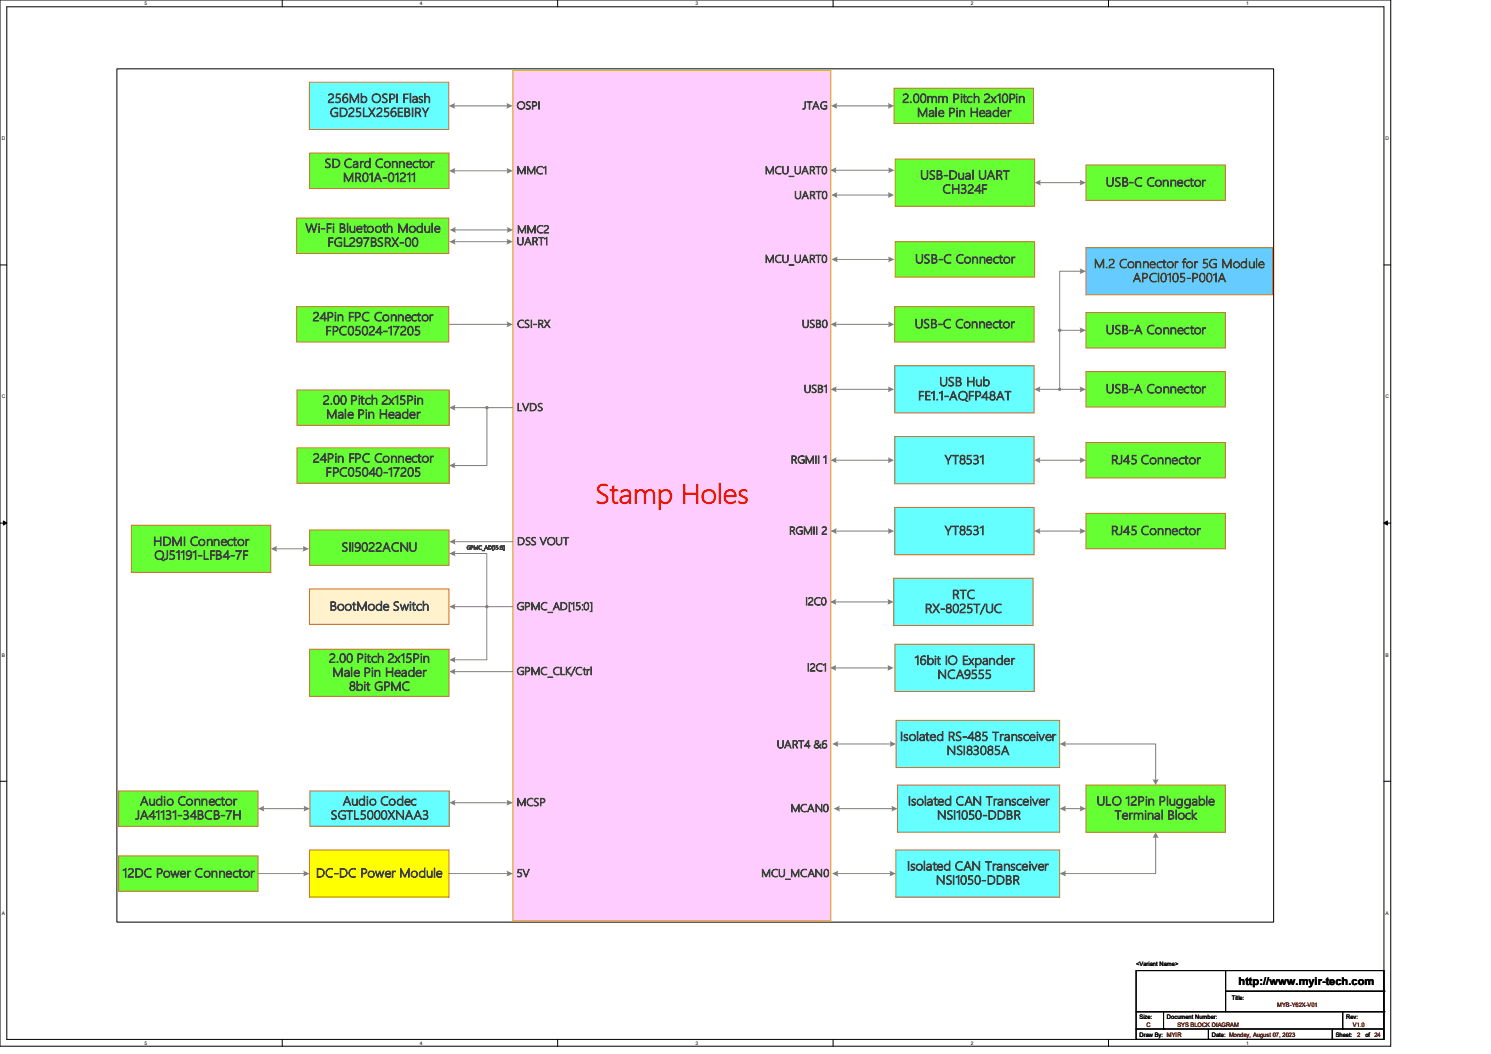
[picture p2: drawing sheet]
<svg xmlns="http://www.w3.org/2000/svg" width="297mm" height="210mm" viewBox="0 0 297 210" stroke-linecap="round" stroke-linejoin="round" font-family="sans-serif">
<g fill="none" stroke="#000" stroke-width=".2">
<path d="M0 0h277v208.4h-277zM1.4 1.4h274.3v205.7h-274.3zM56.2 0v1.4M111.1 0v1.4M165.9 0v1.4M220.8 0v1.4M0 52.8h1.4M275.7 52.8h1.3M0 104.2h1.4M.7 103.8l.7 .4-.7 .4zM275.7 104.2l.7-.4v.8zM275.7 104.2h1.3"/>
<path d="M0 155.7h1.4M275.7 155.7h1.3M56.2 207.1v1.3M111.1 207.1v1.3M165.9 207.1v1.3M220.8 207.1v1.3"/>
</g>
<path d="M.7 103.8l.7 .4-.7 .4zM275.7 104.2l.7-.4v.8z" fill="#000"/>
<path d="M23.3 13.7h230.4v170h-230.4z" fill-rule="evenodd" fill="#fff"/>
<path d="M23.3 13.7h230.4v170h-230.4z" fill="none" stroke="#000" stroke-width=".2"/>
<path d="M102.2 14h63.3v169.5h-63.3z" fill-rule="evenodd" fill="#fcf"/>
<path d="M102.2 14h63.3v169.5h-63.3z" fill="none" stroke="#e0a900" stroke-width=".2"/>
<path d="M166.5 21.1h10.6" fill="none" stroke="#7f7f7f" stroke-width=".2"/>
<g fill="#7f7f7f">
<path d="M176.8 20.5l1.3 .6-1.3 .6 .2-.6z" fill-rule="evenodd"/>
<path d="M165.5 21.1l1.3-.6a1.21 1.21 0 0 0 0 1.2z" fill-rule="evenodd"/>
</g>
<path d="M90.4 110.3h6.6v10.6" fill="none" stroke="#7f7f7f" stroke-width=".2"/>
<path d="M89.5 110.3l1.3-.6a1.21 1.21 0 0 0 0 1.2z" fill-rule="evenodd" fill="#7f7f7f"/>
<path d="M90.4 107.9h11.8" fill="none" stroke="#7f7f7f" stroke-width=".2"/>
<path d="M89.5 107.9l1.3-.6a1.21 1.21 0 0 0 0 1.2z" fill-rule="evenodd" fill="#7f7f7f"/>
<path d="M90.4 34h10.8" fill="none" stroke="#7f7f7f" stroke-width=".2"/>
<g fill="#7f7f7f">
<path d="M100.9 33.5l1.3 .5-1.3 .6a1.21 1.21 0 0 0 0-1.1z" fill-rule="evenodd"/>
<path d="M89.4 34l1.3-.5-.1 .5 .1 .6z" fill-rule="evenodd"/>
</g>
<path d="M90.4 21.1h10.8" fill="none" stroke="#7f7f7f" stroke-width=".2"/>
<g fill="#7f7f7f">
<path d="M100.9 20.5l1.2 .6-1.2 .6 .1-.6z" fill-rule="evenodd"/>
<path d="M89.4 21.1l1.3-.6a1.21 1.21 0 0 0 0 1.2z" fill-rule="evenodd"/>
</g>
<path d="M51.4 174.1h9.3" fill="none" stroke="#7f7f7f" stroke-width=".2"/>
<path d="M60.4 173.5l1.2 .6-1.2 .5 .1-.5z" fill-rule="evenodd" fill="#7f7f7f"/>
<path d="M90.5 45.8h10.8" fill="none" stroke="#7f7f7f" stroke-width=".2"/>
<g fill="#7f7f7f">
<path d="M101 45.2l1.2 .6-1.2 .6 .1-.6z" fill-rule="evenodd"/>
<path d="M89.6 45.8l1.2-.6-.1 .6 .1 .6z" fill-rule="evenodd"/>
</g>
<path d="M90.4 48.2h10.8" fill="none" stroke="#7f7f7f" stroke-width=".2"/>
<g fill="#7f7f7f">
<path d="M100.9 47.6l1.2 .6-1.2 .5a1.21 1.21 0 0 0 0-1.1z" fill-rule="evenodd"/>
<path d="M89.5 48.2l1.3-.6a1.21 1.21 0 0 0 0 1.1z" fill-rule="evenodd"/>
</g>
<path d="M61.6 16.4h27.8v9.4h-27.8z" fill-rule="evenodd" fill="#6ff"/>
<path d="M61.6 16.4h27.8v9.4h-27.8z" fill="none" stroke="#d16d2a" stroke-width=".2"/>
<path d="M166.4 77.6h10.7" fill="none" stroke="#7f7f7f" stroke-width=".2"/>
<g fill="#7f7f7f">
<path d="M176.8 77l1.3 .6-1.3 .6 .2-.6z" fill-rule="evenodd"/>
<path d="M165.4 77.6l1.3-.6a1.21 1.21 0 0 0 0 1.2z" fill-rule="evenodd"/>
</g>
<path d="M216.3 49.3h37.2v9.5h-37.2z" fill-rule="evenodd" fill="#6cf"/>
<path d="M216.3 49.3h37.2v9.5h-37.2z" fill="none" stroke="#d16d2a" stroke-width=".2"/>
<path d="M166.4 91.7h10.7" fill="none" stroke="#7f7f7f" stroke-width=".2"/>
<g fill="#7f7f7f">
<path d="M176.8 91.1l1.3 .6-1.3 .6 .2-.6z" fill-rule="evenodd"/>
<path d="M165.4 91.7l1.3-.6a1.21 1.21 0 0 0 0 1.2z" fill-rule="evenodd"/>
</g>
<path d="M178.2 87h27.8v9.4h-27.8z" fill-rule="evenodd" fill="#6ff"/>
<path d="M178.2 87h27.8v9.4h-27.8z" fill="none" stroke="#d16d2a" stroke-width=".2"/>
<path d="M166.4 105.8h10.7" fill="none" stroke="#7f7f7f" stroke-width=".2"/>
<g fill="#7f7f7f">
<path d="M176.8 105.2l1.3 .6-1.3 .6 .2-.6z" fill-rule="evenodd"/>
<path d="M165.4 105.8l1.3-.6a1.2 1.2 0 0 0 0 1.2z" fill-rule="evenodd"/>
</g>
<path d="M178.2 101.1h27.8v9.4h-27.8z" fill-rule="evenodd" fill="#6ff"/>
<path d="M178.2 101.1h27.8v9.4h-27.8z" fill="none" stroke="#d16d2a" stroke-width=".2"/>
<path d="M61.6 169.3h27.8v9.5h-27.8z" fill-rule="evenodd" fill="#ff0"/>
<path d="M61.6 169.3h27.8v9.5h-27.8z" fill="none" stroke="#d16d2a" stroke-width=".2"/>
<path d="M166.5 38.9h10.6" fill="none" stroke="#7f7f7f" stroke-width=".2"/>
<g fill="#7f7f7f">
<path d="M176.8 38.3l1.3 .6-1.3 .5 .2-.5z" fill-rule="evenodd"/>
<path d="M165.6 38.9l1.2-.6-.1 .6 .1 .5z" fill-rule="evenodd"/>
</g>
<path d="M166.3 33.9h10.9" fill="none" stroke="#7f7f7f" stroke-width=".2"/>
<g fill="#7f7f7f">
<path d="M176.9 33.3l1.3 .6-1.3 .6 .1-.6z" fill-rule="evenodd"/>
<path d="M165.4 33.9l1.2-.6a1.21 1.21 0 0 0 0 1.2z" fill-rule="evenodd"/>
</g>
<path d="M178.3 31.7h27.8v9.4h-27.8z" fill-rule="evenodd" fill="#6f3"/>
<path d="M178.3 31.7h27.8v9.4h-27.8z" fill="none" stroke="#d16d2a" stroke-width=".2"/>
<path d="M167 161.1h10.8" fill="none" stroke="#7f7f7f" stroke-width=".2"/>
<g fill="#7f7f7f">
<path d="M177.5 160.5l1.3 .6-1.3 .6 .2-.6z" fill-rule="evenodd"/>
<path d="M166.1 161.1l1.2-.6a1.2 1.2 0 0 0 0 1.2z" fill-rule="evenodd"/>
</g>
<path d="M178.2 72.9h27.8v9.4h-27.8z" fill-rule="evenodd" fill="#6ff"/>
<path d="M178.2 72.9h27.8v9.4h-27.8z" fill="none" stroke="#d16d2a" stroke-width=".2"/>
<path d="M90.4 159.9h10.8" fill="none" stroke="#7f7f7f" stroke-width=".2"/>
<g fill="#7f7f7f">
<path d="M100.9 159.4l1.3 .5-1.3 .6a1.2 1.2 0 0 0 0-1.1z" fill-rule="evenodd"/>
<path d="M89.5 159.9l1.2-.5-.1 .5 .1 .6z" fill-rule="evenodd"/>
</g>
<path d="M61.7 157.6h27.8v7h-27.8z" fill-rule="evenodd" fill="#6ff"/>
<path d="M61.7 157.6h27.8v7h-27.8z" fill="none" stroke="#d16d2a" stroke-width=".2"/>
<path d="M216.3 62.3h27.8v7h-27.8z" fill-rule="evenodd" fill="#6f3"/>
<path d="M216.3 62.3h27.8v7h-27.8z" fill="none" stroke="#d16d2a" stroke-width=".2"/>
<path d="M216.3 74h27.8v7.1h-27.8z" fill-rule="evenodd" fill="#6f3"/>
<path d="M216.3 74h27.8v7.1h-27.8z" fill="none" stroke="#d16d2a" stroke-width=".2"/>
<path d="M178.2 61.1h27.8v7.1h-27.8z" fill-rule="evenodd" fill="#6f3"/>
<path d="M178.2 61.1h27.8v7.1h-27.8z" fill="none" stroke="#d16d2a" stroke-width=".2"/>
<path d="M166.4 64.6h10.8" fill="none" stroke="#7f7f7f" stroke-width=".2"/>
<g fill="#7f7f7f">
<path d="M176.9 64l1.2 .6-1.2 .6 .1-.6z" fill-rule="evenodd"/>
<path d="M165.4 64.6l1.3-.6a1.2 1.2 0 0 0 0 1.2z" fill-rule="evenodd"/>
</g>
<path d="M216.3 88.2h27.8v7h-27.8z" fill-rule="evenodd" fill="#6f3"/>
<path d="M216.3 88.2h27.8v7h-27.8z" fill="none" stroke="#d16d2a" stroke-width=".2"/>
<path d="M216.3 102.3h27.8v7h-27.8z" fill-rule="evenodd" fill="#6f3"/>
<path d="M216.3 102.3h27.8v7h-27.8z" fill="none" stroke="#d16d2a" stroke-width=".2"/>
<path d="M207 91.7h8.4" fill="none" stroke="#7f7f7f" stroke-width=".2"/>
<g fill="#7f7f7f">
<path d="M215.1 91.1l1.2 .6-1.2 .6 .1-.6z" fill-rule="evenodd"/>
<path d="M206 91.7l1.3-.6-.2 .6 .2 .6z" fill-rule="evenodd"/>
</g>
<path d="M207 105.8h8.4" fill="none" stroke="#7f7f7f" stroke-width=".2"/>
<g fill="#7f7f7f">
<path d="M215.1 105.2l1.2 .6-1.2 .6 .1-.6z" fill-rule="evenodd"/>
<path d="M206 105.8l1.3-.6-.2 .6 .2 .6z" fill-rule="evenodd"/>
</g>
<path d="M59.1 61.1h30.3v7.1h-30.3z" fill-rule="evenodd" fill="#6f3"/>
<path d="M59.1 61.1h30.3v7.1h-30.3z" fill="none" stroke="#d16d2a" stroke-width=".2"/>
<path d="M59.2 77.7h30.3v7.1h-30.3z" fill-rule="evenodd" fill="#6f3"/>
<path d="M59.2 77.7h30.3v7.1h-30.3z" fill="none" stroke="#d16d2a" stroke-width=".2"/>
<path d="M23.6 170.5h27.8v7.1h-27.8z" fill-rule="evenodd" fill="#6f3"/>
<path d="M23.6 170.5h27.8v7.1h-27.8z" fill="none" stroke="#d16d2a" stroke-width=".2"/>
<path d="M90.4 81.2h11.8" fill="none" stroke="#7f7f7f" stroke-width=".2"/>
<path d="M89.5 81.2l1.2-.6-.1 .6 .1 .6z" fill-rule="evenodd" fill="#7f7f7f"/>
<path d="M89.5 64.6h11.7" fill="none" stroke="#7f7f7f" stroke-width=".2"/>
<path d="M100.9 64l1.3 .6-1.3 .6a1.2 1.2 0 0 0 0-1.2z" fill-rule="evenodd" fill="#7f7f7f"/>
<path d="M23.6 157.6h27.8v7h-27.8z" fill-rule="evenodd" fill="#6f3"/>
<path d="M23.6 157.6h27.8v7h-27.8z" fill="none" stroke="#d16d2a" stroke-width=".2"/>
<path d="M52.4 161.1h8.4" fill="none" stroke="#7f7f7f" stroke-width=".2"/>
<g fill="#7f7f7f">
<path d="M60.5 160.5l1.2 .6-1.2 .6a1.2 1.2 0 0 0 0-1.2z" fill-rule="evenodd"/>
<path d="M51.4 161.1l1.3-.6a1.2 1.2 0 0 0 0 1.2z" fill-rule="evenodd"/>
</g>
<path d="M89.4 174.1h11.8" fill="none" stroke="#7f7f7f" stroke-width=".2"/>
<path d="M100.9 173.5l1.3 .6-1.3 .5a1.21 1.21 0 0 0 0-1.1z" fill-rule="evenodd" fill="#7f7f7f"/>
<path d="M61.7 30.5h27.7v7.1h-27.7z" fill-rule="evenodd" fill="#6f3"/>
<path d="M61.7 30.5h27.7v7.1h-27.7z" fill="none" stroke="#d16d2a" stroke-width=".2"/>
<path d="M178.1 17.6h27.8v7h-27.8z" fill-rule="evenodd" fill="#6f3"/>
<path d="M178.1 17.6h27.8v7h-27.8z" fill="none" stroke="#d16d2a" stroke-width=".2"/>
<path d="M166.3 119.9h10.8" fill="none" stroke="#7f7f7f" stroke-width=".2"/>
<g fill="#7f7f7f">
<path d="M176.8 119.3l1.2 .6-1.2 .6 .1-.6z" fill-rule="evenodd"/>
<path d="M165.3 119.9l1.3-.6a1.21 1.21 0 0 0 0 1.2z" fill-rule="evenodd"/>
</g>
<path d="M61.6 117.3h27.8v7.1h-27.8z" fill-rule="evenodd" fill="#fff2cc"/>
<path d="M61.6 117.3h27.8v7.1h-27.8z" fill="none" stroke="#d16d2a" stroke-width=".2"/>
<g fill="#7f7f7f">
<circle cx="211.1" cy="77.6" r=".34"/>
<circle cx="211.1" cy="65.8" r=".34"/>
</g>
<path d="M207 77.6h8.4" fill="none" stroke="#7f7f7f" stroke-width=".2"/>
<g fill="#7f7f7f">
<path d="M215.1 77l1.2 .6-1.2 .6 .1-.6z" fill-rule="evenodd"/>
<path d="M206 77.6l1.3-.6-.2 .6 .2 .6z" fill-rule="evenodd"/>
</g>
<path d="M215.4 54h-4.3v23.6" fill="none" stroke="#7f7f7f" stroke-width=".2"/>
<path d="M215.1 53.5l1.2 .5-1.2 .6 .1-.6z" fill-rule="evenodd" fill="#7f7f7f"/>
<path d="M211.1 65.8h4.3" fill="none" stroke="#7f7f7f" stroke-width=".2"/>
<path d="M215.1 65.2l1.2 .6-1.2 .6 .1-.6z" fill-rule="evenodd" fill="#7f7f7f"/>
<path d="M61.7 105.6h27.8v7h-27.8z" fill-rule="evenodd" fill="#6f3"/>
<path d="M61.7 105.6h27.8v7h-27.8z" fill="none" stroke="#d16d2a" stroke-width=".2"/>
<path d="M166.7 148.2h10.8" fill="none" stroke="#7f7f7f" stroke-width=".2"/>
<g fill="#7f7f7f">
<path d="M177.2 147.6l1.3 .6-1.3 .6a1.21 1.21 0 0 0 0-1.2z" fill-rule="evenodd"/>
<path d="M165.8 148.2l1.2-.6a1.21 1.21 0 0 0 0 1.2z" fill-rule="evenodd"/>
</g>
<path d="M90.4 133.8h11.8" fill="none" stroke="#7f7f7f" stroke-width=".2"/>
<path d="M89.5 133.8l1.2-.6-.1 .6 .1 .6z" fill-rule="evenodd" fill="#7f7f7f"/>
<path d="M90.4 120.9h11.8" fill="none" stroke="#7f7f7f" stroke-width=".2"/>
<path d="M89.5 120.9l1.2-.6-.1 .6 .1 .6z" fill-rule="evenodd" fill="#7f7f7f"/>
<path d="M61.7 129.3h27.7v9.5h-27.7z" fill-rule="evenodd" fill="#6f3"/>
<path d="M61.7 129.3h27.7v9.5h-27.7z" fill="none" stroke="#d16d2a" stroke-width=".2"/>
<path d="M97 120.9v10.6h-6.6" fill="none" stroke="#7f7f7f" stroke-width=".2"/>
<g fill="#7f7f7f">
<path d="M89.5 131.5l1.2-.6-.1 .6 .1 .5z" fill-rule="evenodd"/>
<circle cx="97" cy="120.9" r=".34"/>
</g>
<path d="M59.2 89.2h30.3v7.1h-30.3z" fill-rule="evenodd" fill="#6f3"/>
<path d="M59.2 89.2h30.3v7.1h-30.3z" fill="none" stroke="#d16d2a" stroke-width=".2"/>
<path d="M97 81.2v11.6h-6.6" fill="none" stroke="#7f7f7f" stroke-width=".2"/>
<g fill="#7f7f7f">
<path d="M89.5 92.8l1.2-.6-.1 .6 .1 .5z" fill-rule="evenodd"/>
<circle cx="97" cy="81.2" r=".34"/>
</g>
<path d="M216.3 32.9h27.8v7h-27.8z" fill-rule="evenodd" fill="#6f3"/>
<path d="M216.3 32.9h27.8v7h-27.8z" fill="none" stroke="#d16d2a" stroke-width=".2"/>
<path d="M207 36.4h8.4" fill="none" stroke="#7f7f7f" stroke-width=".2"/>
<g fill="#7f7f7f">
<path d="M215.1 35.8l1.2 .6-1.2 .6 .1-.6z" fill-rule="evenodd"/>
<path d="M206.1 36.4l1.2-.6-.1 .6 .1 .6z" fill-rule="evenodd"/>
</g>
<path d="M59.1 43.5h30.3v7h-30.3z" fill-rule="evenodd" fill="#6f3"/>
<path d="M59.1 43.5h30.3v7h-30.3z" fill="none" stroke="#d16d2a" stroke-width=".2"/>
<path d="M26.2 104.6h27.7v9.4h-27.7z" fill-rule="evenodd" fill="#6f3"/>
<path d="M26.2 104.6h27.7v9.4h-27.7z" fill="none" stroke="#d16d2a" stroke-width=".2"/>
<path d="M54.9 109.3h5.7" fill="none" stroke="#7f7f7f" stroke-width=".2"/>
<g fill="#7f7f7f">
<path d="M60.3 108.8l1.2 .5-1.2 .6a1.2 1.2 0 0 0 0-1.1z" fill-rule="evenodd"/>
<path d="M53.9 109.3l1.3-.5a1.2 1.2 0 0 0 0 1.1z" fill-rule="evenodd"/>
</g>
<path d="M178 115.2h27.8v9.4h-27.8z" fill-rule="evenodd" fill="#6ff"/>
<path d="M178 115.2h27.8v9.4h-27.8z" fill="none" stroke="#d16d2a" stroke-width=".2"/>
<path d="M166.3 133.1h10.8" fill="none" stroke="#7f7f7f" stroke-width=".2"/>
<g fill="#7f7f7f">
<path d="M176.8 132.5l1.2 .6-1.2 .6 .1-.6z" fill-rule="evenodd"/>
<path d="M165.3 133.1l1.3-.6a1.2 1.2 0 0 0 0 1.2z" fill-rule="evenodd"/>
</g>
<path d="M178.2 128.4h27.8v9.4h-27.8z" fill-rule="evenodd" fill="#6ff"/>
<path d="M178.2 128.4h27.8v9.4h-27.8z" fill="none" stroke="#d16d2a" stroke-width=".2"/>
<path d="M166.7 174.1h10.8" fill="none" stroke="#7f7f7f" stroke-width=".2"/>
<g fill="#7f7f7f">
<path d="M177.2 173.5l1.2 .6-1.2 .5 .1-.5z" fill-rule="evenodd"/>
<path d="M165.7 174.1l1.3-.6a1.21 1.21 0 0 0 0 1.1z" fill-rule="evenodd"/>
</g>
<path d="M178.5 143.5h32.6v9.4h-32.6z" fill-rule="evenodd" fill="#6ff"/>
<path d="M178.5 143.5h32.6v9.4h-32.6z" fill="none" stroke="#d16d2a" stroke-width=".2"/>
<path d="M178.3 48.2h27.8v7h-27.8z" fill-rule="evenodd" fill="#6f3"/>
<path d="M178.3 48.2h27.8v7h-27.8z" fill="none" stroke="#d16d2a" stroke-width=".2"/>
<path d="M166.6 51.7h10.6" fill="none" stroke="#7f7f7f" stroke-width=".2"/>
<g fill="#7f7f7f">
<path d="M176.9 51.1l1.3 .6-1.3 .6 .1-.6z" fill-rule="evenodd"/>
<path d="M165.6 51.7l1.3-.6-.2 .6 .2 .6z" fill-rule="evenodd"/>
</g>
<path d="M178.8 156.4h32.3v9.4h-32.3z" fill-rule="evenodd" fill="#6ff"/>
<path d="M178.8 156.4h32.3v9.4h-32.3z" fill="none" stroke="#d16d2a" stroke-width=".2"/>
<path d="M178.4 169.3h32.7v9.5h-32.7z" fill-rule="evenodd" fill="#6ff"/>
<path d="M178.4 169.3h32.7v9.5h-32.7z" fill="none" stroke="#d16d2a" stroke-width=".2"/>
<path d="M216.3 156.4h27.8v9.4h-27.8z" fill-rule="evenodd" fill="#6f3"/>
<path d="M216.3 156.4h27.8v9.4h-27.8z" fill="none" stroke="#d16d2a" stroke-width=".2"/>
<path d="M212 161.1h3.4" fill="none" stroke="#7f7f7f" stroke-width=".2"/>
<g fill="#7f7f7f">
<path d="M215.1 160.5l1.2 .6-1.2 .6 .1-.6z" fill-rule="evenodd"/>
<path d="M211.1 161.1l1.2-.6a1.2 1.2 0 0 0 0 1.2z" fill-rule="evenodd"/>
</g>
<path d="M230.2 166.7v7.4h-18.2" fill="none" stroke="#7f7f7f" stroke-width=".2"/>
<g fill="#7f7f7f">
<path d="M230.2 165.8l.6 1.2-.6-.1-.6 .1z" fill-rule="evenodd"/>
<path d="M211.1 174.1l1.2-.6a1.21 1.21 0 0 0 0 1.1z" fill-rule="evenodd"/>
</g>
<path d="M212 148.2h18.2v7.3" fill="none" stroke="#7f7f7f" stroke-width=".2"/>
<g fill="#7f7f7f">
<path d="M229.6 155.2l.6 .2 .6-.2-.6 1.2z" fill-rule="evenodd"/>
<path d="M211.1 148.2l1.2-.6a1.21 1.21 0 0 0 0 1.2z" fill-rule="evenodd"/>
</g>
<g fill="none" stroke="#000" stroke-width=".2">
<path d="M226.3 193.4h49.4v13.7h-49.4zM244.1 193.4h.1M244.1 193.4v8.2M244.1 197.5h31.6M275.7 197.5h.1M226.3 205h.1M226.3 205h49.4M226.3 201.6h49.4M231.8 205h.1M231.8 201.6v3.4M240.7 207.1h.1M240.7 205v2.1"/>
<path d="M265.4 207.1h.1M265.4 205v2.1M267.5 205h.1M267.5 201.6v3.4M275.7 201.6h.1"/>
</g>
<text font-size="5" fill="#f00" x="118.6" y="100.3">Stamp Holes</text>
<g font-size="2.3" fill="#3f3f3f">
<text x="65.3" y="20.4">256Mb OSPI Flash</text>
<text x="65.7" y="23.2">GD25LX256EBIRY</text>
<text x="179.7" y="20.4">2.00mm Pitch 2x10Pin</text>
<text x="182.7" y="23.2">Male Pin Header</text>
<text x="64.6" y="33.4">SD Card Connector</text>
<text x="183.3" y="35.7">USB-Dual UART</text>
<text x="68.3" y="36.2">MR01A-01211</text>
<text x="187.7" y="38.5">CH324F</text>
<text x="220.3" y="37.1">USB-C Connector</text>
<text x="60.8" y="46.3">Wi-Fi Bluetooth Module</text>
<text x="65.2" y="49.1">FGL297BSRX-00</text>
<text x="182.3" y="52.5">USB-C Connector</text>
<text x="217.9" y="53.4">M.2 Connector for 5G Module</text>
<text x="225.6" y="56.2">APCI0105-P001A</text>
<text x="62.3" y="64">24Pin FPC Connector</text>
<text x="182.2" y="65.4">USB-C Connector</text>
<text x="64.8" y="66.8">FPC05024-17205</text>
<text x="220.3" y="66.5">USB-A Connector</text>
<text x="187.1" y="76.9">USB Hub</text>
<text x="64.3" y="80.6">2.00 Pitch 2x15Pin</text>
<text x="65" y="83.4">Male Pin Header</text>
<text x="182.9" y="79.7">FE1.1-AQFP48AT</text>
<text x="220.3" y="78.3">USB-A Connector</text>
<text x="62.3" y="92.1">24Pin FPC Connector</text>
<text x="64.9" y="94.9">FPC05040-17205</text>
<text x="188.2" y="92.5">YT8531</text>
<text x="221.3" y="92.5">RJ45 Connector</text>
<text x="188.2" y="106.6">YT8531</text>
<text x="221.3" y="106.6">RJ45 Connector</text>
<text x="30.5" y="108.7">HDMI Connector</text>
<text x="30.7" y="111.5">QJ51191-LFB4-7F</text>
<text x="68" y="109.9">SII9022ACNU</text>
<text x="189.7" y="119.3">RTC</text>
<text x="65.7" y="121.6">BootMode Switch</text>
<text x="184.2" y="122.1">RX-8025T/UC</text>
<text x="65.5" y="132">2.00 Pitch 2x15Pin</text>
<text x="66.2" y="134.8">Male Pin Header</text>
<text x="69.5" y="137.6">8bit GPMC</text>
<text x="182.2" y="132.4">16bit IO Expander</text>
<text x="186.7" y="135.2">NCA9555</text>
<text x="179.3" y="147.6">Isolated RS-485 Transceiver</text>
<text x="188.6" y="150.4">NSI83085A</text>
<text x="27.9" y="160.4">Audio Connector</text>
<text x="68.3" y="160.4">Audio Codec</text>
<text x="180.8" y="160.4">Isolated CAN Transceiver</text>
<text x="218.4" y="160.4">ULO 12Pin Pluggable</text>
<text x="27" y="163.2">JA41131-34BCB-7H</text>
<text x="65.9" y="163.2">SGTL5000XNAA3</text>
<text x="186.6" y="163.2">NSI1050-DDBR</text>
<text x="222" y="163.2">Terminal Block</text>
<text x="180.7" y="173.4">Isolated CAN Transceiver</text>
<text x="24.4" y="174.8">12DC Power Connector</text>
<text x="62.9" y="174.8">DC-DC Power Module</text>
<text x="186.4" y="176.2">NSI1050-DDBR</text>
</g>
<text font-size="2.2" x="246.7" y="196.2">http://www.myir-tech.com</text>
<g font-size="2" fill="#3f3f3f">
<text x="102.9" y="21.8">OSPI</text>
<text x="159.9" y="21.8">JTAG</text>
<text x="102.9" y="34.7">MMC1</text>
<text x="152.4" y="34.7">MCU_UART0</text>
<text x="158.2" y="39.6">UART0</text>
<text x="103" y="46.4">MMC2</text>
<text x="102.9" y="48.8">UART1</text>
<text x="152.4" y="52.3">MCU_UART0</text>
<text x="103" y="65.3">CSI-RX</text>
<text x="159.7" y="65.3">USB0</text>
<text x="103" y="81.9">LVDS</text>
<text x="160.1" y="78.2">USB1</text>
<text x="157.5" y="92.3">RGMII 1</text>
<text x="157.2" y="106.5">RGMII 2</text>
<text x="103" y="108.6">DSS VOUT</text>
<text x="102.9" y="121.5">GPMC_AD[15:0]</text>
<text x="160.4" y="120.6">I2C0</text>
<text x="102.9" y="134.5">GPMC_CLK/Ctrl</text>
<text x="160.7" y="133.7">I2C1</text>
<text x="154.7" y="149.1">UART4 &amp;6</text>
<text x="102.9" y="160.6">MCSP</text>
<text x="157.5" y="161.8">MCAN0</text>
<text x="102.9" y="174.7">5V</text>
<text x="151.6" y="174.7">MCU_MCAN0</text>
</g>
<g font-size="1.2">
<text x="226.3" y="192.4">&lt;Variant Name&gt;</text>
<text x="227" y="203">Size:</text>
<text x="232.5" y="203">Document Number:</text>
<text x="245.4" y="199.3">Title:</text>
<text x="268.1" y="203">Rev:</text>
<text x="227" y="206.6">Draw By: MYIR</text>
<text x="241.4" y="206.6">Date: Monday, August 07, 2023</text>
<text x="266.1" y="206.6">Sheet:</text>
<text x="272" y="206.6">of 24</text>
</g>
<g font-size="1.2" fill="#800000">
<text x="254.4" y="200.7">MYB-Y62X-V01</text>
<text x="228.3" y="204.6">C</text>
<text x="234.5" y="204.6">SYS BLOCK DIAGRAM</text>
<text x="269.5" y="204.6">V1.0</text>
<text x="270.3" y="206.6">2</text>
</g>
<g font-size="1">
<text x="28.8" y="1">5</text>
<text x="83.7" y="1">4</text>
<text x="138.5" y="1">3</text>
<text x="193.4" y="1">2</text>
<text x="248.2" y="1">1</text>
<text x=".3" y="27.9">D</text>
<text x="276" y="27.9">D</text>
<text x=".3" y="79.4">C</text>
<text x="276" y="79.4">C</text>
<text x=".3" y="130.8">B</text>
<text x="276" y="130.8">B</text>
<text x=".3" y="182.2">A</text>
<text x="276" y="182.2">A</text>
<text x="28.8" y="208.1">5</text>
<text x="83.7" y="208.1">4</text>
<text x="138.5" y="208.1">3</text>
<text x="193.4" y="208.1">2</text>
<text x="248.2" y="208.1">1</text>
</g>
<text font-size="1" fill="#3f3f3f" x="93" y="109.5">GPMC_AD[15:8]</text>
</svg>
